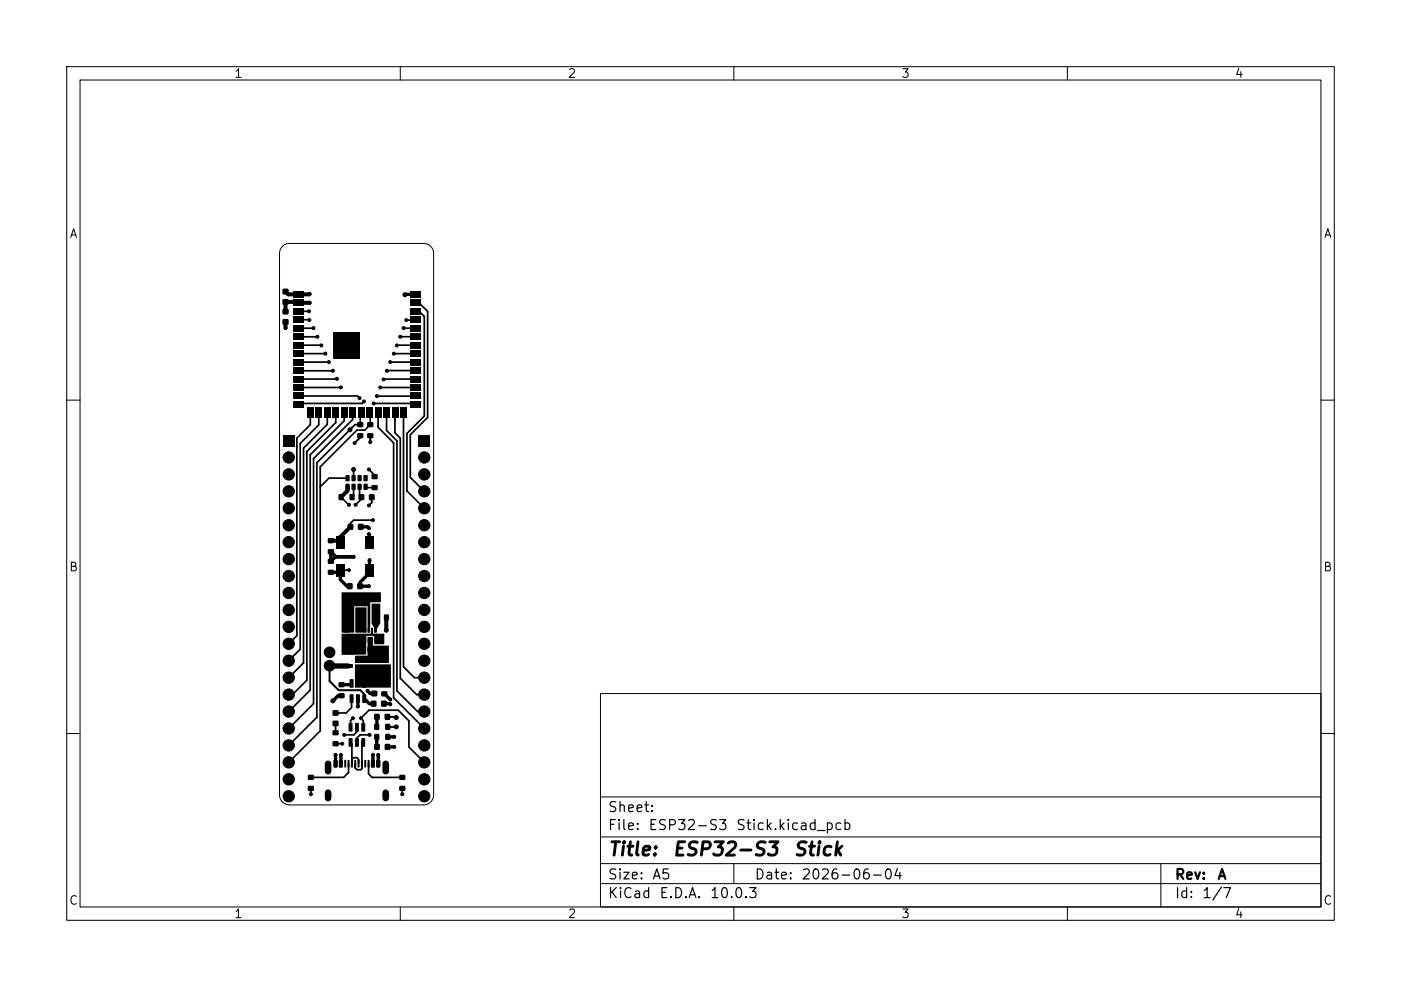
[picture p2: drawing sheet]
<svg xmlns="http://www.w3.org/2000/svg" width="210mm" height="148mm" viewBox="0 0 210 148" stroke-linecap="round" stroke-linejoin="round" font-family="sans-serif">
<g fill="none" stroke="#000" stroke-width=".15">
<path d="M10 10h190v128h-190zM12 12h186v124h-186zM60 10v2M110 10v2M160 10v2M42.3 36.9l.5-.3 .6-.1h20.1a1.5 1.5 0 0 1 1.5 1.5v81.2a1.5 1.5 0 0 1-1.5 1.5h-20.1a1.5 1.5 0 0 1-1.5-1.5v-81.2l.1-.5zM10 60h2M198 60h2M10 110h2M90 104h108v32h-108zM90 119.5h108M198 110h2"/>
<path d="M60 136v2M90 132.5h108M90 129.5h108M90 125.5h108M110 136v2M110 129.5v3M160 136v2M174 129.5v6.5"/>
</g>
<g fill="#000" stroke="#000" stroke-width=".15">
<circle cx="42.8" cy="49.2" r=".23"/>
<circle cx="46.3" cy="46.7" r=".22"/>
<circle cx="46.4" cy="48" r=".22"/>
<circle cx="46.4" cy="44.1" r=".23"/>
<circle cx="46.4" cy="45.4" r=".23"/>
<circle cx="47" cy="49.2" r=".22"/>
<circle cx="47.6" cy="50.5" r=".23"/>
<circle cx="48.2" cy="51.8" r=".22"/>
<circle cx="48.8" cy="53" r=".22"/>
<circle cx="49.3" cy="54.3" r=".22"/>
<circle cx="49.9" cy="55.6" r=".22"/>
<circle cx="50.5" cy="56.8" r=".23"/>
<circle cx="50.6" cy="51.2" r=".3"/>
<circle cx="50.6" cy="52.6" r=".3"/>
<circle cx="51.1" cy="58.1" r=".23"/>
<circle cx="51.3" cy="51.9" r=".3"/>
<circle cx="51.3" cy="53.3" r=".3"/>
<circle cx="51.3" cy="50.5" r=".3"/>
<circle cx="52" cy="51.2" r=".3"/>
<circle cx="52" cy="52.6" r=".3"/>
<circle cx="52.7" cy="51.9" r=".3"/>
<circle cx="52.7" cy="53.3" r=".3"/>
<circle cx="52.7" cy="50.5" r=".3"/>
<circle cx="53.4" cy="51.2" r=".3"/>
<circle cx="53.4" cy="52.6" r=".3"/>
<circle cx="53.9" cy="59.7" r=".22"/>
<circle cx="56.5" cy="59.4" r=".23"/>
<circle cx="57" cy="58.1" r=".22"/>
<circle cx="57.5" cy="56.9" r=".23"/>
<circle cx="58" cy="55.6" r=".22"/>
<circle cx="58.5" cy="54.3" r=".22"/>
<circle cx="59" cy="53" r=".22"/>
<circle cx="59.5" cy="51.8" r=".23"/>
<circle cx="60" cy="50.5" r=".22"/>
<circle cx="60.5" cy="49.2" r=".23"/>
<circle cx="60.7" cy="44.2" r=".3"/>
<circle cx="60.9" cy="48" r=".22"/>
<circle cx="43.3" cy="73.7" r=".85"/>
<circle cx="43.3" cy="71.1" r=".85"/>
<circle cx="43.3" cy="68.6" r=".85"/>
<circle cx="43.3" cy="76.2" r=".85"/>
<circle cx="43.3" cy="78.8" r=".85"/>
<circle cx="52.3" cy="75.7" r=".22"/>
<circle cx="52.4" cy="64.4" r=".3"/>
<circle cx="53" cy="70.4" r=".3"/>
<circle cx="53.1" cy="66.4" r=".23"/>
<circle cx="53.3" cy="75.7" r=".22"/>
<circle cx="54.6" cy="60.2" r=".23"/>
<circle cx="55.3" cy="70.4" r=".22"/>
<circle cx="55.3" cy="79.2" r=".22"/>
<circle cx="55.3" cy="75.8" r=".22"/>
<circle cx="55.5" cy="66.3" r=".22"/>
<circle cx="55.9" cy="78" r=".22"/>
<circle cx="56" cy="60.5" r=".22"/>
<circle cx="63.6" cy="73.7" r=".85"/>
<circle cx="63.6" cy="68.6" r=".85"/>
<circle cx="63.6" cy="71.1" r=".85"/>
<circle cx="63.6" cy="76.2" r=".85"/>
<circle cx="63.6" cy="78.8" r=".85"/>
<circle cx="43.3" cy="86.4" r=".85"/>
<circle cx="43.3" cy="88.9" r=".85"/>
<circle cx="43.3" cy="81.3" r=".85"/>
<circle cx="43.3" cy="83.8" r=".85"/>
<circle cx="43.3" cy="91.5" r=".85"/>
<circle cx="43.3" cy="94" r=".85"/>
<circle cx="43.3" cy="96.5" r=".85"/>
<circle cx="43.3" cy="99.1" r=".85"/>
<circle cx="49.4" cy="99.8" r=".8"/>
<circle cx="49.4" cy="97.8" r=".8"/>
<circle cx="51.7" cy="97.8" r=".22"/>
<circle cx="51.7" cy="89.3" r=".22"/>
<circle cx="51.7" cy="90.4" r=".23"/>
<circle cx="51.7" cy="97" r=".23"/>
<circle cx="52.3" cy="85.5" r=".22"/>
<circle cx="52.8" cy="97.8" r=".22"/>
<circle cx="52.8" cy="89.3" r=".22"/>
<circle cx="52.8" cy="90.4" r=".23"/>
<circle cx="52.8" cy="97" r=".23"/>
<circle cx="53" cy="83.5" r=".22"/>
<circle cx="53.1" cy="96.1" r=".22"/>
<circle cx="53.8" cy="96.1" r=".22"/>
<circle cx="53.8" cy="89.3" r=".22"/>
<circle cx="53.8" cy="90.4" r=".23"/>
<circle cx="54.9" cy="89.3" r=".22"/>
<circle cx="54.9" cy="90.4" r=".23"/>
<circle cx="55.3" cy="80.1" r=".22"/>
<circle cx="55.3" cy="87.9" r=".22"/>
<circle cx="55.4" cy="84" r=".22"/>
<circle cx="57.2" cy="96.2" r=".23"/>
<circle cx="57.2" cy="95.5" r=".23"/>
<circle cx="57.9" cy="94.5" r=".3"/>
<circle cx="63.6" cy="94" r=".85"/>
<circle cx="63.6" cy="81.3" r=".85"/>
<circle cx="63.6" cy="86.4" r=".85"/>
<circle cx="63.6" cy="91.5" r=".85"/>
<circle cx="63.6" cy="96.5" r=".85"/>
<circle cx="63.6" cy="99.1" r=".85"/>
<circle cx="63.6" cy="83.8" r=".85"/>
<circle cx="63.6" cy="88.9" r=".85"/>
<circle cx="43.3" cy="119.4" r=".85"/>
<circle cx="43.3" cy="109.2" r=".85"/>
<circle cx="43.3" cy="111.8" r=".85"/>
<circle cx="43.3" cy="114.3" r=".85"/>
<circle cx="43.3" cy="116.9" r=".85"/>
<circle cx="43.3" cy="101.6" r=".85"/>
<circle cx="43.3" cy="106.7" r=".85"/>
<circle cx="43.3" cy="104.2" r=".85"/>
<circle cx="46.6" cy="119.1" r=".22"/>
<circle cx="49.9" cy="105.1" r=".3"/>
<circle cx="50.3" cy="113.2" r=".22"/>
<circle cx="51.1" cy="113.2" r=".23"/>
<circle cx="51.3" cy="111.5" r=".22"/>
<circle cx="51.6" cy="110.2" r=".22"/>
<circle cx="52.9" cy="107.7" r=".23"/>
<circle cx="53.6" cy="100" r=".22"/>
<circle cx="53.7" cy="105.9" r=".22"/>
<circle cx="53.7" cy="101.6" r=".23"/>
<circle cx="53.7" cy="102.5" r=".23"/>
<circle cx="54.1" cy="107.7" r=".23"/>
<circle cx="54.5" cy="100" r=".22"/>
<circle cx="55.1" cy="103.6" r=".23"/>
<circle cx="55.4" cy="110.2" r=".23"/>
<circle cx="55.5" cy="100.7" r=".22"/>
<circle cx="55.5" cy="101.4" r=".22"/>
<circle cx="55.5" cy="100" r=".22"/>
<circle cx="55.9" cy="113.2" r=".23"/>
<circle cx="56.3" cy="101.4" r=".22"/>
<circle cx="56.7" cy="113.2" r=".22"/>
<circle cx="57.2" cy="101.4" r=".22"/>
<circle cx="58" cy="101.4" r=".22"/>
<circle cx="58.5" cy="104.9" r=".23"/>
<circle cx="58.5" cy="105.6" r=".23"/>
<circle cx="59.1" cy="110.5" r=".22"/>
<circle cx="59.1" cy="112" r=".23"/>
<circle cx="59.4" cy="109" r=".3"/>
<circle cx="59.4" cy="107.6" r=".3"/>
<circle cx="60.3" cy="119.1" r=".22"/>
<circle cx="63.6" cy="116.9" r=".85"/>
<circle cx="63.6" cy="109.2" r=".85"/>
<circle cx="63.6" cy="111.8" r=".85"/>
<circle cx="63.6" cy="114.3" r=".85"/>
<circle cx="63.6" cy="119.4" r=".85"/>
<circle cx="63.6" cy="106.7" r=".85"/>
<circle cx="63.6" cy="101.6" r=".85"/>
<circle cx="63.6" cy="104.2" r=".85"/>
</g>
<g fill="#000">
<path d="M42.4 44.9h.8v.8h-.8zM42.4 43.3h.8v.8h-.8zM42.4 46.3h.8v.8h-.8zM42.4 47.9h.8v.8h-.8zM44 58.9h1.5v.9h-1.5zM44 57.7h1.5v.9h-1.5zM44 56.4h1.5v.9h-1.5zM44 55.1h1.5v.9h-1.5zM44 53.9h1.5v.9h-1.5zM44 52.6h1.5v.9h-1.5zM44 51.3h1.5v.9h-1.5zM44 50h1.5v.9h-1.5z"/>
<path d="M44 48.8h1.5v.9h-1.5zM44 47.5h1.5v.9h-1.5zM44 46.2h1.5v.9h-1.5zM44 45h1.5v.9h-1.5zM44 43.7h1.5v.9h-1.5zM50 49.9h4v3.9h-4zM61.5 43.7h1.5v.9h-1.5zM61.5 45h1.5v.9h-1.5zM61.5 46.2h1.5v.9h-1.5zM61.5 47.5h1.5v.9h-1.5zM61.5 48.8h1.5v.9h-1.5zM61.5 50h1.5v.9h-1.5z"/>
<path d="M61.5 51.3h1.5v.9h-1.5zM61.5 52.6h1.5v.9h-1.5zM61.5 53.9h1.5v.9h-1.5zM61.5 55.1h1.5v.9h-1.5zM61.5 56.4h1.5v.9h-1.5zM61.5 57.7h1.5v.9h-1.5zM61.5 58.9h1.5v.9h-1.5zM42.4 65.2h1.7v1.7h-1.7zM44 60.2h1.5v.9h-1.5zM46.1 61.2h.9v1.5h-.9zM47.3 61.2h.9v1.5h-.9zM48.6 61.2h.9v1.5h-.9z"/>
<path d="M49.9 61.2h.9v1.5h-.9zM51.1 61.2h.9v1.5h-.9zM50.8 74.1h.7v.9h-.7zM52.1 78.6h.8v.8h-.8zM51.8 71.3l.5-.1 .1 .1v.7l-.1 .2-.5-.1zM51.8 72.6l.5-.1 .1 .1v.7l-.1 .2-.5-.1zM52.4 61.2h.9v1.5h-.9zM52.7 71.3l.5-.1 .1 .1v.7l-.1 .2-.5-.1zM52.7 72.6l.5-.1 .1 .1v.7l-.1 .2-.5-.1zM52.4 74.1h.7v.9h-.7zM53.7 78.6h.8v.8h-.8zM53.7 61.2h.9v1.5h-.9z"/>
<path d="M53.8 74.1h.8v.9h-.8zM53.6 65h.8v.7h-.8zM53.6 63.3h.8v.7h-.8zM53.6 71.3l.5-.1 .1 .1v.7l-.1 .2-.5-.1zM53.6 72.6l.5-.1 .1 .1v.7l-.1 .2-.5-.1zM55 61.2h.9v1.5h-.9zM54.5 71.3l.5-.1 .1 .1v.7l-.1 .2-.5-.1zM54.5 72.6l.5-.1 .1 .1v.7l-.1 .2-.5-.1zM55.1 65h.8v.7h-.8zM55.1 63.3h.8v.7h-.8zM55.3 74.1h.8v.9h-.8zM55.7 72.8h.9v.7h-.9z"/>
<path d="M55.7 71.1h.9v.7h-.9zM56.2 61.2h.9v1.5h-.9zM57.5 61.2h.9v1.5h-.9zM58.8 61.2h.9v1.5h-.9zM60 61.2h.9v1.5h-.9zM61.5 60.2h1.5v.9h-1.5zM62.7 65.2h1.7v1.7h-1.7zM49.2 82.4h.8v.7h-.8zM49.2 80.7h.8v.7h-.8zM49.2 83.8h.8v.7h-.8zM49.2 85.5h.8v.7h-.8zM50.4 84.6h1.2v1.8h-1.2z"/>
<path d="M50.4 80.5h1.2v1.8h-1.2zM52 87.5h.8v.8h-.8zM51.5 94h.8v.8h-.8zM51.5 95.6h.8v.8h-.8zM51.5 91.3l.9-.1 .2 .2v1.8l-.1 .2h-.8l-.3-.2zM53.6 87.5h.8v.8h-.8zM53.6 97h.7v.8h-.7zM53.4 98.7l1.3-.1 .1 .5-.2 .1h-1.2l-.1-.1zM53.6 91.3l1-.1 .2 .2v1.8l-.2 .2h-.8l-.2-.2zM54.6 94.2h.3v.7l-.3-.1zM54.6 95.7h.3v.6h-.3zM53.3 91.1h1.6v3.7h-1.6z"/>
<path d="M55.1 94.2h.3v.7l-.3-.1zM55.1 95.7h.3v.6h-.3zM51.2 95.1l4.4-.1v-.8l.2-.1 .1 .9 1.7 .1v1.5h-1.4l-.1-1.2h-1h-.2v2.7l-3.6 .1zM55.6 94.2h.3v.7l-.3-.1zM55.6 95.7h.3v.6h-.3zM55.9 92.2h.7v.8h-.7zM55.1 95.5h.8v1.3h2.4v2.6h-5.1v-1.1h1.9zM55.1 97h.8v.8h-.8zM54.8 84.6h1.2v1.8h-1.2zM54.8 80.5h1.2v1.8h-1.2zM56.1 94.2h.3v.7l-.3-.1zM56.1 95.7h.3v.6h-.3z"/>
<path d="M55.9 89.1h.8v.7h-.8zM55.9 90.8h.8v.7h-.8zM55.7 90.6l1.2-.1 .1 .1v2.9l-.5 .8v.5h-.4a1.34 1.34 0 0 0-.4-1.3zM51.2 88.9h5.9v1.4h-1.6l-.1 4.5h-.3v-3.9h-2v3.9h-1.9zM57.6 92.2h.7v.8h-.7zM56.9 97h.9v1h-.9zM56.9 99.8h.9v1h-.9zM53.2 99.7l5.4-.1v3.5h-5.3zM46.2 116.2h.8v.7h-.8zM46.2 117.9h.8v.7h-.8zM50 114l.5-.1 .1 .1v.9l-.1 .2-.5-.1zM49.9 111.2h.8v.7h-.8z"/>
<path d="M49.9 109.5h.8v.7h-.8zM49.9 106.5h.8v.8h-.8zM49.9 108.1h.8v.8h-.8zM50.8 114l.5-.1 .1 .1v.9l-.1 .2-.5-.1zM50.8 104h.8v.7h-.8zM50.8 102.3h.8v.7h-.8zM51.6 114h.3l-.1 1.1-.2-.1zM52.1 114h.3l-.1 1.1-.2-.1zM52.3 110.7h.4l.1 .1v1.1v.1l-.5-.1zM52.3 108.4h.4l.1 .1v1.1v.1l-.5-.1zM52.4 104.1h.4l.2 .1v1.1l-.1 .1-.5-.1zM52.4 101.9l.4-.1 .2 .1v1.1l-.1 .1h-.5z"/>
<path d="M52.6 114h.3l-.1 1.1-.2-.1zM51.5 99.6h1.3l.1 .5-.1 .1h-1.3l-.1-.2zM53.1 114h.3l-.1 1.1-.2-.1zM53.2 110.7h.4l.2 .1v1.1l-.1 .1-.5-.1zM53.2 108.4h.4l.2 .1v1.1l-.1 .1-.5-.1zM53.4 104.1h.4l.1 .1 .1 1.1-.1 .1-.5-.1zM53.6 114h.3l-.1 1.1-.2-.1zM54.1 114h.3l-.1 1.1-.2-.1zM54.2 110.7h.4l.1 .1v1.1v.1l-.5-.1zM54.2 108.4h.4l.1 .1v1.1v.1l-.5-.1zM54.3 104.1h.4l.2 .1v1.1l-.1 .1-.5-.1zM54.3 101.9l.4-.1 .2 .1v1.1l-.1 .1h-.5z"/>
<path d="M54.6 114h.3l-.1 1.1-.2-.1zM53.4 100.6l1.3-.1 .1 .5-.2 .1h-1.2l-.1-.1zM55.1 114h.3l-.1 1.1-.2-.1zM55.6 105.1h.8v.8h-.8zM55.6 114l.5-.1 .1 .1v.9l-.1 .2-.5-.1zM55.7 102.1h.8v.7h-.8zM55.7 103.6h.8v.8h-.8zM56.4 114l.5-.1 .1 .1v.9l-.1 .2-.5-.1zM56.1 108.6h.7v.8h-.7zM56.1 110.1h.7v.8h-.7zM56.1 107.1h.8v.8h-.8zM56.1 111.6h.8v.8h-.8z"/>
<path d="M57.2 105.1h.7v.8h-.7zM57.2 102.1h.8v.6h-.8zM57.2 103.7h.8v.7h-.8zM57.7 107.1h.7v.8h-.7zM57.8 108.6h.7v.8h-.7zM57.7 111.6h.8v.8h-.8zM57.8 110.1h.7v.8h-.7zM59.9 116.2h.8v.7h-.8zM59.9 117.9h.8v.7h-.8z"/>
</g>
<path d="M49.2 114.5v1.1M49.2 118.9v.8M57.8 114.5v1.1M57.8 118.9v.8" fill="none" stroke="#000" stroke-width="1"/>
<g fill="none" stroke="#000" stroke-width=".25">
<path d="M44.7 54.3h4.6M44.7 55.6h5.2M44.7 49.2h2.3M44.7 46.7h1.6M44.7 50.5h2.9M44.7 51.8h3.5M44.7 53h4.1M44.7 59.4h8.9l.3 .3M44.7 48h1.7M47 49.2h.1M50.5 56.8h-5.8M51.1 58.1h-6.4"/>
<path d="M56.5 59.4h5.7M57 58.1h5.2M58.5 54.3h3.7M59 53h3.2M59.5 51.8h.1M60.5 49.2h1.7M60.7 49.2h.1M62.2 55.6h-4.2M62.2 48h-1.3M62.2 45.4h.6l1.3 1.3v15.9l-2.6 2.6v6.4l2.1 2.1M62.2 46.7h.6l.8 .7v15l-2.6 2.6v8.6l2.6 2.6M62.2 50.5h-2.2"/>
<path d="M62.2 51.8h-2.7M62.2 56.8l-4.7 .1M62.2 59.4h.1M46.5 61.9v1.8l-2 2v29.6l-1.2 1.2M47.8 61.9v1.8l-2.8 2.8v30.9l-1.7 1.7M49.1 61.9v1.7l-3.6 3.6v32.2l-2.2 2.2M50.3 61.9v1.5l-4.3 4.3v34.3l-2.2 2.2h-.5M51.1 74.6l1.2 1.1M51.6 61.9v1.2l-5.1 5.1v35.3l-3.2 3.2M52.1 71.7h-2.8l-1.3 1.3M52.9 61.9v1l-5.9 5.9v36.7l-3.7 3.7M53 71.7h.1"/>
<path d="M53 73v1.3l-.2 .3M53 70.4v1.3M53.9 73v1.3l.3 .3v.2l-.9 .9M54.1 61.9l-.1 .1v1.7h-.8l-5.7 5.7v38.2l-4.2 4.2M54.6 60.2l-.4 .3h-9.3l-.2 .2M54.8 73l.1 .1h1.2M55.3 70.4l.8 .9v.2M55.4 61.9l.1 .1v1.7l-.8 .8h-1.2l-5.5 5.5v39.6l-4.7 4.7M55.7 74.6v.8l-.4 .4M55.9 78h-2.9l-.5 .5v.5M56 60.5h6.1l.1 .2M56.7 61.9v2.2l2.3 2.3v38.2l4.6 4.6"/>
<path d="M57.9 61.9v2.6l1.6 1.6v37.5l3.1 3.1h1M59.2 62.9h.1M59.2 61.9v3l.8 .8v36l2.5 2.5h1.1M60.5 61.9v38.1l1.6 1.6h1.5M51 85.5h1.3M46.6 118.2v.9M50.3 111.5h1M50.3 108.5v1.4M52.2 114.5v1.4l-.7 .7h-4.9M52.5 111.3l.2 .2v3M52.7 104.8v1.3l-.8 .8h-1.6M52.7 113.9l.3-.3h.5l.3 .3v.6"/>
<path d="M52.9 107.7l-.4 .4v1M53.5 109.1v.6l-.5 .5h-1.4M54.4 109.1v-1l-.3-.4 1.2-1.2h4.4l1.6 1.6v3.9l2.3 2.3M54.4 111.3l-.2 .2v3.8l-.1 .1h-.6l-.3-.2v-.7M55.2 114.5v1.6l.6 .5h4.5M55.4 110.2h-1.4l-.5 .5v.6M60.3 118.2v.9"/>
</g>
<path d="M42.8 43.7l.4 .4h3.2M42.8 48.3v.9M46.4 45.4l-3.6-.1v1.4M52.1 73v.6l-1 1v.1M52.5 79l-1.5 1.5v.9l-.3-.3h-1.1M56.3 92.6h.1M57.9 92.6v1.9" fill="none" stroke="#000" stroke-width=".6"/>
<g fill="none" stroke="#000" stroke-width=".5">
<path d="M62.2 44.1l-1.5 .1M54.1 79h1l.2 .2M49.6 85.8h1.1l.3-.3v1.4l1 1h.4M50.4 83.5l-.8-.8v1.5l.7-.7h2.7M55.3 80.1l.1 1.3M55.4 84v1.9l-1.4 1.4v.6h1.3M55.4 84h.1M50.3 113.2v1.3M51.1 113.2v1.3M51.2 104.3h-.5l-.8 .8M52.7 102.5l-.2 .2h-1.3M53.6 104.8v1.2"/>
<path d="M54.6 104.8l.8 .7h.6M55.1 103.6l.4 .4h.6M55.9 113.2v1.3M56.5 110.5v1.5M56.5 107.5v1.5M56.7 113.2v1.3M57.5 105.5l1 .1M57.6 104l.9 .9M58.1 112h1M58.1 110.5h1"/>
</g>
<path d="M54 65.3v.3l-.8 .9M55.5 65.3v1M49.4 99.8v2.3l1.4 1.4h3.2l.6 .6v.7M58.1 107.5h1.2M58.1 109h1.3" fill="none" stroke="#000" stroke-width=".3"/>
<path d="M49.9 99.9h2.3" fill="none" stroke="#000" stroke-width=".8"/>
<g font-size="2">
<text x="91" y="128.8">Title:</text>
<text x="100.7" y="128.8">ESP32-S3</text>
<text x="118.8" y="128.8">Stick</text>
</g>
<g font-size="1.5">
<text x="91" y="124.9">File:</text>
<text x="91" y="122.2">Sheet:</text>
<text x="97.1" y="124.9">ESP32-S3</text>
<text x="110.2" y="124.9">Stick.kicad_pcb</text>
<text x="91" y="135.1">KiCad</text>
<text x="91" y="132.3">Size:</text>
<text x="97.7" y="132.3">A5</text>
<text x="98.7" y="135.1">E.D.A.</text>
<text x="106.3" y="135.1">10.0.3</text>
<text x="113" y="132.3">Date:</text>
<text x="120" y="132.3">2026-06-04</text>
<text x="176" y="132.3">Rev:</text>
<text x="176" y="135.1">Id:</text>
<text x="180.1" y="135.1">1/7</text>
<text x="182.4" y="132.3">A</text>
</g>
<g font-size="1.3">
<text x="35" y="12">1</text>
<text x="85" y="12">2</text>
<text x="135" y="12">3</text>
<text x="185" y="12">4</text>
<text x="10.3" y="36">A</text>
<text x="198.4" y="36">A</text>
<text x="10.3" y="86">B</text>
<text x="198.3" y="86">B</text>
<text x="10.3" y="136">C</text>
<text x="198.3" y="136">C</text>
<text x="35" y="138">1</text>
<text x="85" y="138">2</text>
<text x="135" y="138">3</text>
<text x="185" y="138">4</text>
</g>
</svg>
